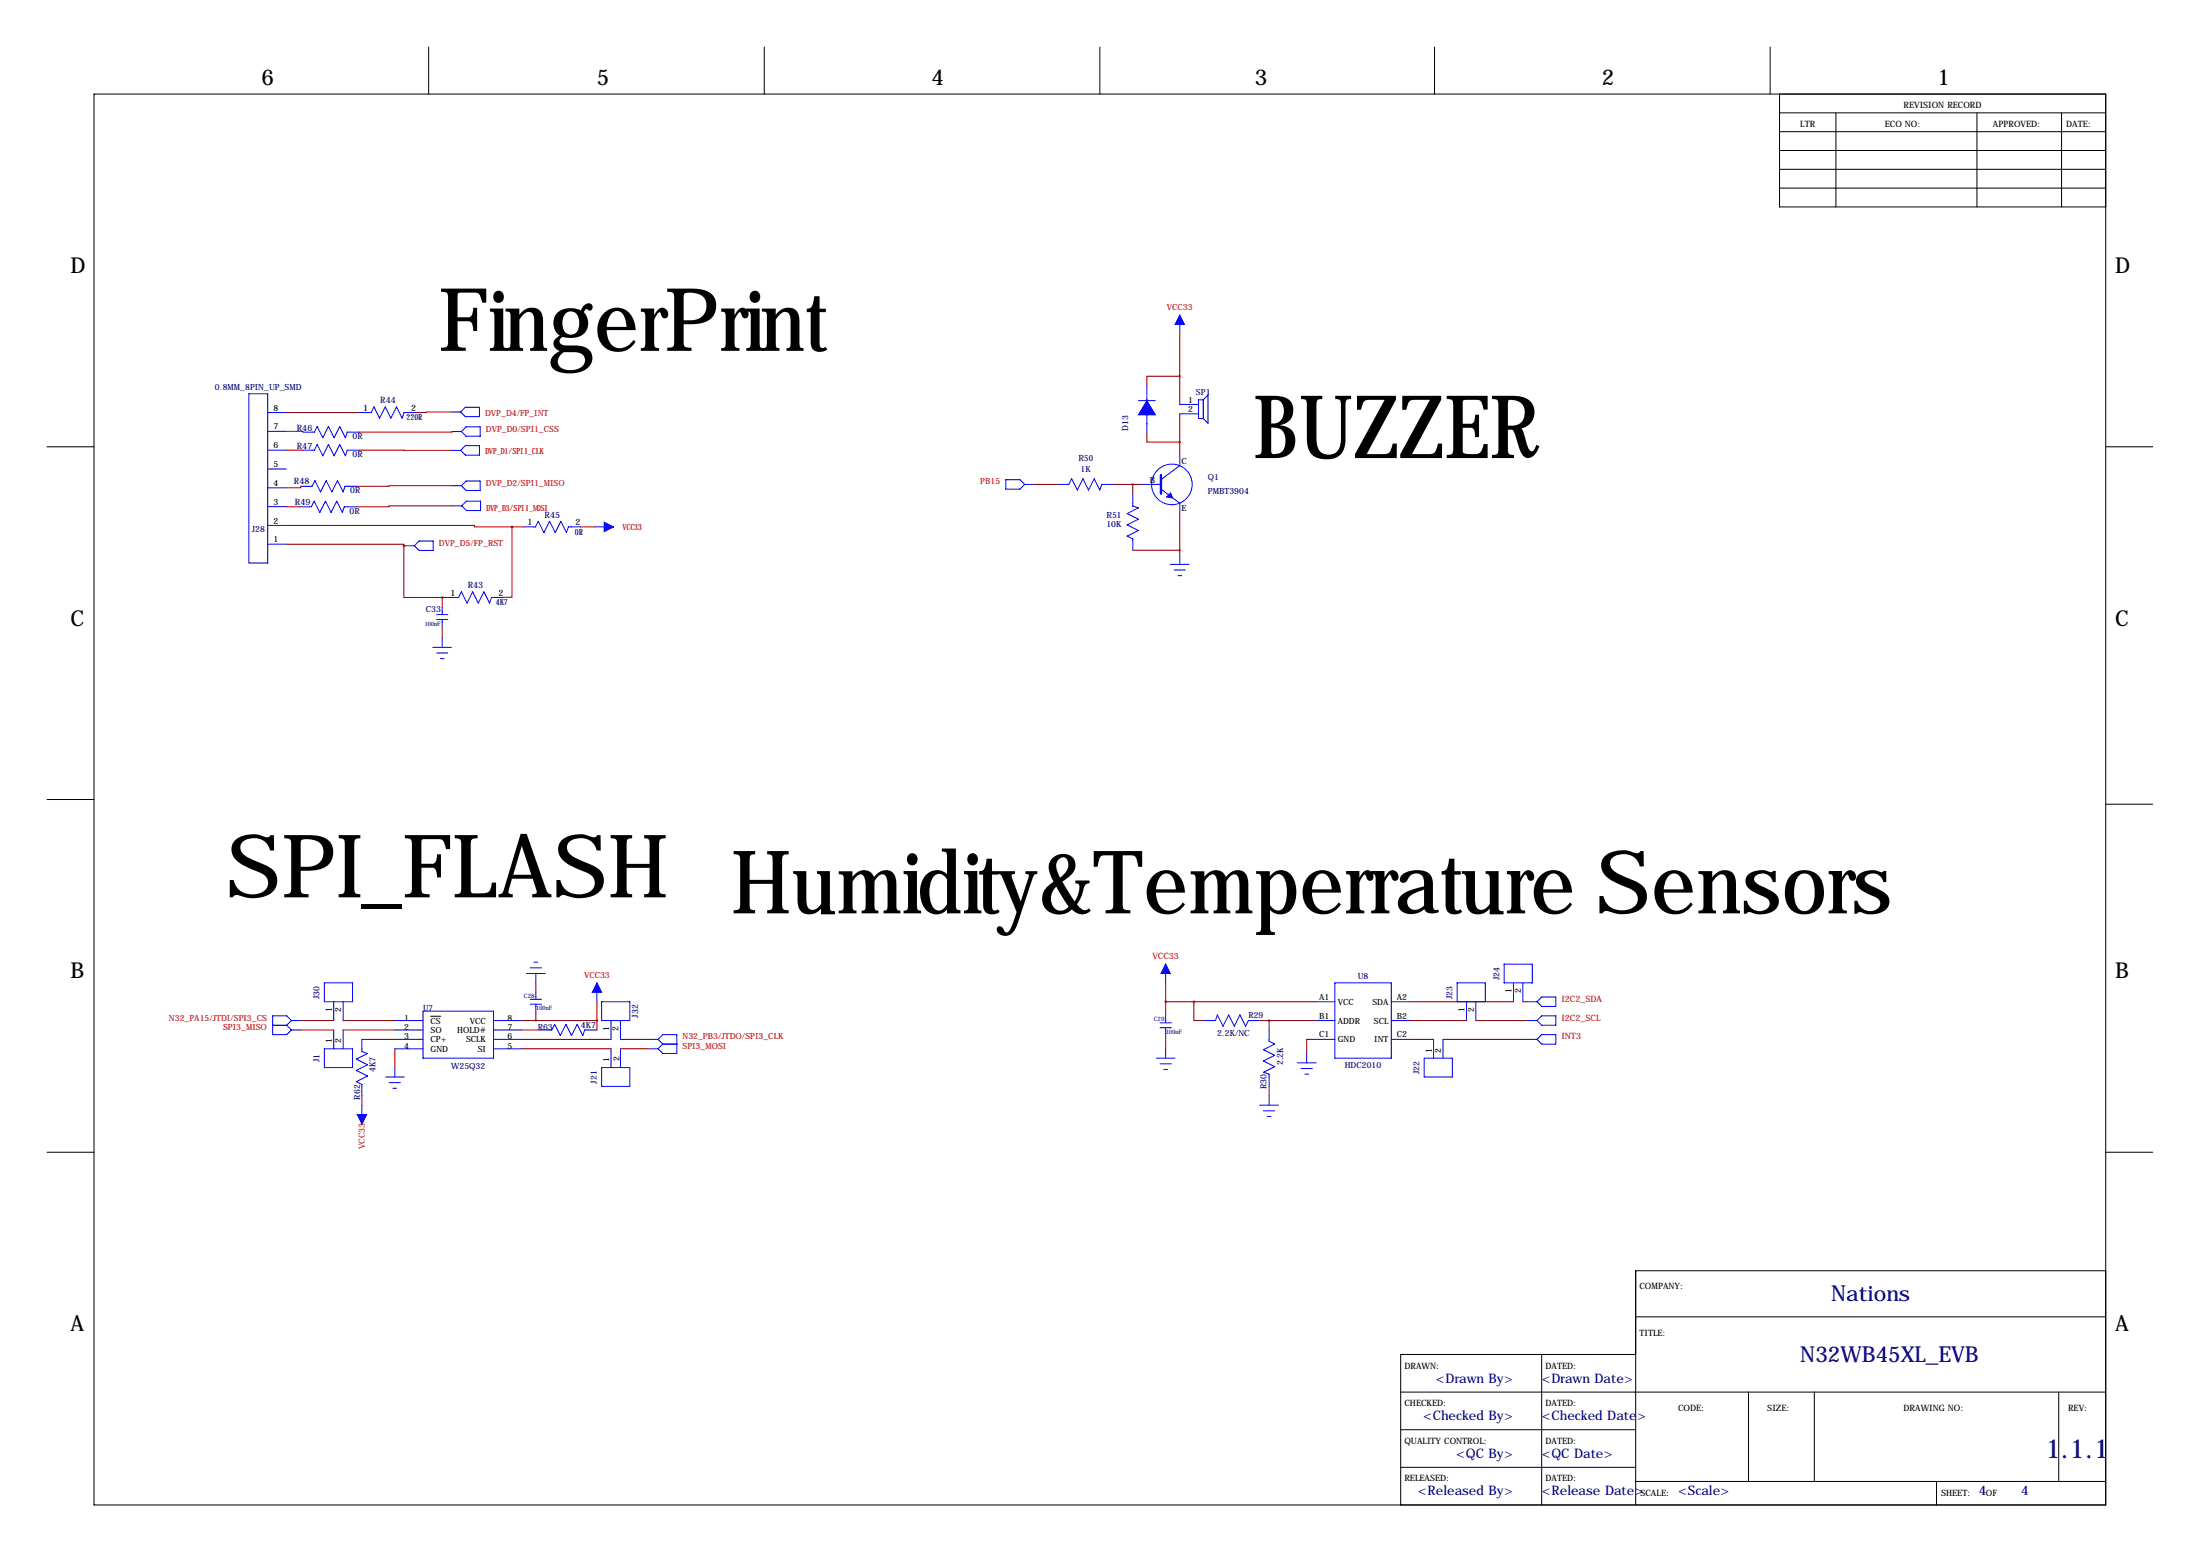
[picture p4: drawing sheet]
<svg xmlns="http://www.w3.org/2000/svg" width="594mm" height="419mm" viewBox="0 0 594 419" stroke-linecap="round" stroke-linejoin="round" font-family="sans-serif">
<g fill="none" stroke="#000" stroke-width=".27">
<path d="M115.8 12.7v12.7M206.5 12.7v12.7M297.2 12.7v12.7M387.6 12.7v12.7M478.3 12.7v12.7M25.4 25.4h543.6v381h-543.6zM480.8 25.4v30.5h88.2M480.8 30.5h88.2M480.8 35.6h88.2M496.1 30.5v25.4M534.2 30.5v25.4M557 30.5v25.4"/>
<path d="M480.8 40.6h88.2M480.8 45.7h88.2M480.8 50.8h88.2M12.7 120.6h12.7M569 120.6h12.7M12.7 215.9h12.7M569 217.2h12.7M116.3 274.4h2.8M12.7 311.1h12.7M569 311.1h12.7M442 355.6h127M569 343.2h-127v63.2"/>
<path d="M378.5 375.9h190.5M416.6 365.8v40.6M442 365.8h-63.5v40.6M472.4 375.9v24.1M490.2 375.9v24.1M556.3 375.9v24.1M378.5 386.1h63.5M378.5 396.2h63.5M442 400h127M523.2 400v6.4"/>
</g>
<g fill="none" stroke="#00f" stroke-width=".27">
<path d="M318.8 85.1v5.1M67.3 106.3h5v45.7h-5zM72.3 116.5h5.1M72.3 111.4h5.1M81.9 116.7h3l.8-1.5 1.5 3 1.5-3 1.6 3 1.5-3 1.5 3 .5-1.5h3.3M97.2 111.4h3.1l.7-1.5 1.6 3 1.5-3 1.5 3 1.5-3 1.6 3 .5-1.5h3.3M121.9 111.3h2.6M122.1 116.5h2.6M124.5 111.3l1.2-1.3h3.8v2.5h-3.8zM124.7 116.5l1.2-1.2h3.8v2.5h-3.8zM307.6 108.2h4.6M309.9 104.1v2.6"/>
<path d="M309.9 106.9v9.9M318.8 109.2h5M318.8 111.8h5M325.1 107.9h-1.3v5.1h1.3M325.1 107.9v5.1M325.1 107.9l1.3-1.2v7.6l-1.3-1.3M72.3 136.8h5.1M72.3 131.7h5.1M72.3 126.6h5.1M72.3 121.6h5.1M81.1 136.9h3l.8-1.6 1.5 3.1 1.5-3.1 1.6 3.1 1.5-3.1 1.5 3.1 .5-1.5h3.3M81.3 131.3h3l.8-1.5 1.5 3 1.5-3 1.6 3 1.5-3 1.5 3 .5-1.5h3.3"/>
<path d="M81.9 121.6h3l.8-1.6 1.5 3.1 1.5-3.1 1.6 3.1 1.5-3.1 1.5 3.1 .5-1.5h3.3M121.9 121.6h2.6M122.1 131.2h2.6M122.2 136.6h2.6M124.7 131.2l1.2-1.3h3.8v2.5h-3.8zM124.8 136.6l1.2-1.3h3.8v2.6h-3.8zM125.7 120.3h3.8v2.6h-3.8l-1.2-1.3zM271.8 129.5h3.8l1.3 1.3-1.3 1.3h-3.8zM276.9 130.8h2.5M285.8 130.8h3l.8-1.5 1.5 3 1.5-3 1.5 3 1.6-3 1.5 3 .5-1.5h3.3M306.1 133.3v3.4l1.5 .5-3.1 1.5 3.1 1.5-3.1 1.5 3.1 1.6-3.1 1.5 1.6 .7v3.1M308.6 130.8h5.1"/>
<path d="M313.7 132.1l5.1 3.8v2.5M318.8 123.2v2.5l-5.1 3.8M72.3 147h5.1M72.3 141.9h5.1M109.4 147.4h2.6M113.2 146.1h3.8v2.5h-3.8l-1.2-1.2zM141.6 142.3h3.1l.7-1.5 1.6 3 1.5-3 1.5 3 1.5-3 1.6 3 .5-1.5h3.3M160.7 142.3h5.1M316.2 152.4h5.1M317.2 153.9h3.1M318.3 155.4h1M318.8 149.9v2.5"/>
<path d="M116.9 174.8h5.1M118 167.3h3M118 166h3M118 176.3h3M119 177.9h1M119.5 164.1v1.9M119.5 167.3v1.9M119.5 172.3v2.5M120.9 161.3h3l.8-1.5 1.5 3.1 1.5-3.1 1.5 3.1 1.6-3.1 1.5 3.1 .5-1.6h3.3M144.3 259.8h1M73.7 276.9h3.8M77.5 276.9l1.2 1.2"/>
<path d="M78.7 275.6h2.6M78.7 278.1h2.6M78.7 275.6l-1.2-1.3h-3.8v5.1h3.8l1.2-1.3M78.7 275.6l-1.2 1.3M87.6 265.4h7.6v5.1h-7.6zM90.2 270.5v5.1M90.2 278.1v5.1M92.7 270.5v5.1M92.7 278.1v5.1M106.7 275.6h7.6M106.7 278.1h7.6M114.3 273h19v12.8h-19z"/>
<path d="M133.3 275.6h7.7M133.3 278.1h7.7M142.2 262.9h5.1M143.3 271.2h3M143.3 269.8h3M143.3 261.4h3M144.8 262.9v2.5M144.8 268v1.8M144.8 271.2v1.8M146 278.1h3.1l.8-1.5 1.5 3.1 1.5-3.1 1.5 3.1 1.6-3.1 1.5 3.1 .5-1.6h3.3M161.3 265.4v5.1M162.6 270.5h7.6v5.1h-7.6z"/>
<path d="M165.1 275.6v5.1M167.6 275.6v5.1M313.4 277.5h3.1M313.4 276.2h3.1M315 260.4v5M315 274.3v1.9M315 277.5v1.9M325.1 275.6h3.3l.5-1.5 1.6 3 1.5-3 1.5 3 1.5-3 1.5 3 .8-1.5h3.1M342.9 278.1v3.1l1.5 .7-3 1.6 3 1.5-3 1.5 3 1.5-3 1.6 1.5 .5v3.3M355.6 275.6h5.1M355.6 270.5h5.1M360.7 265.4h15.2v20.4h-15.2z"/>
<path d="M375.9 275.6h5.1M375.9 270.5h5.1M393.7 265.4h7.6v5.1h-7.6zM396.2 270.5v5.1M398.8 270.5v5.1M406.4 260.4h7.6v5h-7.6zM408.9 265.4v5.1M411.5 265.4v5.1M412.7 275.6h2.6M412.7 270.5h2.6M415.3 275.6l1.3-1.3h3.8v2.6h-3.8zM415.3 270.5l1.3-1.3h3.8v2.6h-3.8z"/>
<path d="M87.6 283.2h7.6v5.1h-7.6zM97.8 280.7v3.3l1.5 .5-3 1.5 3 1.5-3 1.6 3 1.5-3 1.5 1.5 .8v3M97.8 298.4v5.1M104.1 290.8h5.1M105.2 292.4h3M106.2 293.9h1M106.7 280.7h7.6M106.7 283.2h7.6M106.7 288.3v2.5M133.3 280.7h7.7M133.3 283.2h7.7M162.6 288.3h7.6v5.1h-7.6z"/>
<path d="M165.1 283.2v5.1M167.6 283.2v5.1M175.3 280.7h2.5M175.3 283.2h2.5M177.8 280.7l1.3-1.3h3.8v5.1h-3.8l-1.3-1.3M177.8 280.7l1.3 1.2M179.1 281.9h3.8M179.1 281.9l-1.3 1.3M312.4 285.8h5.1M313.4 287.3h3.1M314.5 288.8h1M315 283.2v2.6"/>
<path d="M340.4 298.4h5M341.4 300h3M342.9 295.9v2.5M350.5 287h5.1M351.5 288.5h3.1M352.6 290.1h1M353.1 284.5v2.5M355.6 280.7h5.1M375.9 280.7h5.1M384.8 285.8h7.6v5h-7.6zM387.3 280.7v5.1M389.9 280.7v5.1"/>
<path d="M412.7 280.7h2.6M415.3 280.7l1.3-1.3h3.8v2.5h-3.8zM342.4 301.5h1"/>
<circle cx="316.6" cy="130.8" r="5.5"/>
</g>
<path d="M313.7 128.3v5" fill="none" stroke="#00f" stroke-width=".63"/>
<g fill="#00f" stroke="#00f" stroke-width=".27">
<path d="M316.3 133.1l.5 1.4-1.6-.3z"/>
<path d="M309.9 108.2l2.3 3.8h-2.3z"/>
<path d="M309.9 108.2v3.8h-2.3z"/>
<path d="M163.2 141l2.6 1.3-2.6 1.3z"/>
<path d="M161.3 265.4l1.3 2.6h-2.6z"/>
<path d="M96.5 301h2.6l-1.3 2.5z"/>
<path d="M318.8 85.1l1.2 2.5h-2.5z"/>
<path d="M315 260.4l1.2 2.5h-2.5z"/>
</g>
<g fill="none" stroke="#800000" stroke-width=".27">
<path d="M318.8 90.2v19M77.4 116.5h4.5v.2M77.4 111.4h19.8M121.9 111.3l-9.4 .1M122.1 116.5v.2h-25M309.9 116.8v2.6h8.9M318.8 101.6h-8.9v2.5M318.8 111.8v11.4M77.4 136.8l3.7 .1M77.4 121.6h4.5M81.3 131.3v.4h-3.9M97.1 121.6h24.8"/>
<path d="M122.1 131.2l-25.6 .1M122.2 136.6h-17.1v.3h-8.8M279.4 130.8h6.4M301 130.8h7.6M306.1 130.8v2.5M318.8 138.4v11.5M77.4 141.9h50.8v.4h10.1M77.4 147h31.7v.4M109.1 147.4v13.9h10.4M109.1 147.4h.3M138.3 142.3v19h-2.2M138.3 142.3h3.3"/>
<path d="M156.9 142.3h3.8M306.1 148.6h12.7M119.5 161.3v2.8M119.5 169.2v3.1M119.5 161.3h1.4M81.3 275.6h8.9M81.3 278.1h8.9M92.7 275.6h14M92.7 278.1h14M141 275.6h20.3M141 278.1h5M144.8 265.4v2.6"/>
<path d="M144.8 273v2.6M161.3 270.5v7.6M315 270.5h40.6M315 265.4v8.9M315 279.4v3.8M322.6 270.5v5.1h2.5M340.4 275.6h15.2M342.9 275.6v2.5M381 275.6h15.2M381 270.5h27.9M398.8 275.6h13.9M411.5 270.5h1.2"/>
<path d="M97.8 295.9v2.5M97.8 280.7h8.9M106.7 283.2v5.1M141 283.2h24.1M141 280.7h24.1M167.6 283.2h7.7M167.6 280.7h7.7M342.9 293.4v2.5M355.6 280.7h-2.5v3.8M381 280.7h6.3M389.9 280.7h22.8"/>
</g>
<path d="M318.7 119.4a.05 .05 0 0 0 .1 0 .05 .05 0 0 0-.1 0zM318.7 101.6a.05 .05 0 0 0 .1 0 .05 .05 0 0 0-.1 0zM306 130.8a.05 .05 0 0 0 .1 0 .05 .05 0 0 0-.1 0zM318.7 148.6a.05 .05 0 0 0 .1 0 .05 .05 0 0 0-.1 0zM314.9 270.5a.05 .05 0 0 0 .1 0 .05 .05 0 0 0-.1 0zM138.3 142.3a.05 .05 0 0 0 .1 0 .05 .05 0 0 0-.1 0z" fill="#800000" stroke="#800000" stroke-width=".63"/>
<g font-size="23.7">
<text x="118.4" y="94.7">FingerPrint</text>
<text x="338.6" y="123.7">BUZZER</text>
<text x="61.1" y="242.3">SPI_FLASH</text>
<text x="197.5" y="246.6">Humidity&amp;Temperrature Sensors</text>
</g>
<text font-size="7.1" fill="#000080" x="552.8" y="393.7">1.1.1</text>
<g font-size="5.9">
<text x="70.6" y="22.9">6</text>
<text x="161.3" y="22.9">5</text>
<text x="251.7" y="22.9">4</text>
<text x="339.1" y="22.9">3</text>
<text x="432.8" y="22.9">2</text>
<text x="523.5" y="22.9">1</text>
<text x="19" y="73.7">D</text>
<text x="571.5" y="73.7">D</text>
<text x="19" y="168.9">C</text>
<text x="571.5" y="168.9">C</text>
<text x="19" y="264.2">B</text>
<text x="571.5" y="264.2">B</text>
<text x="19" y="359.4">A</text>
<text x="571.5" y="359.4">A</text>
</g>
<g font-size="5.9" fill="#000080">
<text x="494.8" y="351.3">Nations</text>
<text x="486.4" y="367.8">N32WB45XL_EVB</text>
</g>
<g font-size="3.6" fill="#000080">
<text x="387.9" y="373.4">&lt;Drawn By&gt;</text>
<text x="416.6" y="373.4">&lt;Drawn Date&gt;</text>
<text x="384.5" y="383.5">&lt;Checked By&gt;</text>
<text x="416.6" y="383.5">&lt;Checked Date&gt;</text>
<text x="393.5" y="393.7">&lt;QC By&gt;</text>
<text x="416.6" y="393.7">&lt;QC Date&gt;</text>
<text x="383.1" y="403.8">&lt;Released By&gt;</text>
<text x="416.6" y="403.8">&lt;Release Date&gt;</text>
<text x="453.4" y="403.8">&lt;Scale&gt;</text>
<text x="534.7" y="403.8">4</text>
<text x="546.1" y="403.8">4</text>
</g>
<g font-size="2.4">
<text x="514.4" y="29.2">REVISION RECORD</text>
<text x="486.4" y="34.3">LTR</text>
<text x="509.3" y="34.3">ECO NO:</text>
<text x="538.5" y="34.3">APPROVED:</text>
<text x="558.3" y="34.3">DATE:</text>
<text x="98.1" y="111">1</text>
<text x="111.1" y="110.9">2</text>
<text x="142.5" y="141.9">1</text>
<text x="155.5" y="141.8">2</text>
<text x="121.7" y="160.9">1</text>
<text x="134.7" y="160.8">2</text>
<text x="443" y="348">COMPANY:</text>
<text x="443" y="360.7">TITLE:</text>
<text x="379.5" y="369.6">DRAWN:</text>
<text x="417.6" y="369.6">DATED:</text>
<text x="379.5" y="379.7">CHECKED:</text>
<text x="417.6" y="379.7">DATED:</text>
<text x="453.4" y="381">CODE:</text>
<text x="477.5" y="381">SIZE:</text>
<text x="514.4" y="381">DRAWING NO:</text>
<text x="558.8" y="381">REV:</text>
<text x="379.5" y="389.9">QUALITY CONTROL:</text>
<text x="417.6" y="389.9">DATED:</text>
<text x="379.5" y="400">RELEASED:</text>
<text x="417.6" y="400">DATED:</text>
<text x="443.2" y="403.9">SCALE:</text>
<text x="524.5" y="403.9">SHEET:</text>
<text x="536.6" y="403.9">OF</text>
</g>
<g font-size="2.4" fill="#000080">
<text x="102.7" y="108.9">R44</text>
<text x="80.2" y="116.3">R46</text>
<text x="80.2" y="121.2">R47</text>
<text x="79.4" y="130.8">R48</text>
<text x="79.7" y="136.4">R49</text>
<text x="147.1" y="139.8">R45</text>
<text x="126.4" y="158.8">R43</text>
</g>
<g font-size="2.4" fill="#f00">
<text x="311.4" y="259.1">VCC33</text>
<text x="421.9" y="270.5">I2C2_SDA</text>
<text x="421.9" y="275.6">I2C2_SCL</text>
<text x="421.9" y="280.7">INT3</text>
</g>
<g font-size="2.3" fill="#f00">
<text x="315.3" y="83.8">VCC33</text>
<text x="131.1" y="112.3">DVP_D4/FP_INT</text>
<text x="131.3" y="116.5">DVP_D0/SPI1_CSS</text>
<text x="131.1" y="122.6">DVP_D1/SPI1_CLK</text>
<text x="131.3" y="131.2">DVP_D2/SPI1_MISO</text>
<text x="264.9" y="130.8">PB15</text>
<text x="131.4" y="137.9">DVP_D3/SPI1_MOSI</text>
<text x="168.2" y="143.1">VCC33</text>
<text x="118.6" y="147.4">DVP_D5/FP_RST</text>
<text x="157.8" y="264.2">VCC33</text>
<text x="45.7" y="275.6">N32_PA15/JTDI/SPI3_CS</text>
<text x="60.3" y="278.1">SPI3_MISO</text>
<text x="184.4" y="280.7">N32_PB3/JTDO/SPI3_CLK</text>
<text x="184.4" y="283.2">SPI3_MOSI</text>
<text x="98.6" y="310.3" transform="rotate(-90 98.6 310.3)">VCC33</text>
</g>
<g font-size="2.3" fill="#000080">
<text x="58.1" y="105.3">0.8MM_8PIN_UP_SMD</text>
<text x="323.1" y="106.7">SP1</text>
<text x="109.9" y="113.5">220R</text>
<text x="95.2" y="118.6">0R</text>
<text x="304.8" y="116.4" transform="rotate(-90 304.8 116.4)">D13</text>
<text x="95.2" y="123.4">0R</text>
<text x="291.4" y="124.5">R50</text>
<text x="292" y="127.3">1K</text>
<text x="326.4" y="129.5">Q1</text>
<text x="94.6" y="133.2">0R</text>
<text x="326.4" y="133.4">PMBT3904</text>
<text x="68" y="143.8">J28</text>
<text x="94.4" y="138.7">0R</text>
<text x="298.9" y="142.2">10K</text>
<text x="299" y="140">R51</text>
<text x="155.3" y="144.4">0R</text>
<text x="115.1" y="165.3">C33</text>
<text x="134" y="163.4">4K7</text>
<text x="86.4" y="269.7" transform="rotate(-90 86.4 269.7)">J30</text>
<text x="366.9" y="264.4">U8</text>
<text x="392.4" y="269.7" transform="rotate(-90 392.4 269.7)">J23</text>
<text x="405.1" y="264.7" transform="rotate(-90 405.1 264.7)">J24</text>
<text x="114.3" y="273">U7</text>
<text x="172.5" y="274.8" transform="rotate(-90 172.5 274.8)">J32</text>
<text x="337.3" y="274.9">R29</text>
<text x="145.3" y="278.1">R63</text>
<text x="157" y="277.7">4K7</text>
<text x="328.8" y="279.7">2.2K/NC</text>
<text x="86.4" y="286.9" transform="rotate(-90 86.4 286.9)">J1</text>
<text x="346.7" y="287.7" transform="rotate(-90 346.7 287.7)">2.2K</text>
<text x="101.4" y="289.6" transform="rotate(-90 101.4 289.6)">4K7</text>
<text x="121.9" y="288.5">W25Q32</text>
<text x="161.3" y="292.6" transform="rotate(-90 161.3 292.6)">J21</text>
<text x="363.4" y="288.4">HDC2010</text>
<text x="383.5" y="290.1" transform="rotate(-90 383.5 290.1)">J22</text>
<text x="97.3" y="296.9" transform="rotate(-90 97.3 296.9)">R62</text>
<text x="342.2" y="294.1" transform="rotate(-90 342.2 294.1)">R30</text>
</g>
<g font-size="2.3">
<text x="73.9" y="110.9">8</text>
<text x="321" y="108.7">1</text>
<text x="321" y="111.3">2</text>
<text x="73.9" y="116">7</text>
<text x="73.9" y="121.1">6</text>
<text x="319.3" y="125.2">C</text>
<text x="73.9" y="131.2">4</text>
<text x="73.9" y="126.1">5</text>
<text x="310.7" y="130.3">B</text>
<text x="73.9" y="136.3">3</text>
<text x="73.9" y="141.4">2</text>
<text x="319.3" y="138">E</text>
<text x="73.9" y="146.5">1</text>
<text x="408.4" y="268.3" transform="rotate(-90 408.4 268.3)">1</text>
<text x="411" y="268.3" transform="rotate(-90 411 268.3)">2</text>
<text x="89.7" y="273.4" transform="rotate(-90 89.7 273.4)">1</text>
<text x="92.2" y="273.4" transform="rotate(-90 92.2 273.4)">2</text>
<text x="109.2" y="275.6">1</text>
<text x="137.2" y="275.6">8</text>
<text x="356.4" y="270">A1</text>
<text x="356.4" y="275.1">B1</text>
<text x="361.4" y="271.3">VCC</text>
<text x="370.8" y="271.3">SDA</text>
<text x="377.4" y="270">A2</text>
<text x="377.4" y="275.1">B2</text>
<text x="395.7" y="273.4" transform="rotate(-90 395.7 273.4)">1</text>
<text x="398.3" y="273.4" transform="rotate(-90 398.3 273.4)">2</text>
<text x="89.7" y="281.7" transform="rotate(-90 89.7 281.7)">1</text>
<text x="92.2" y="281.7" transform="rotate(-90 92.2 281.7)">2</text>
<text x="109.2" y="278.1">2</text>
<text x="109.2" y="280.7">3</text>
<text x="116.3" y="276.4">CS</text>
<text x="116.3" y="278.9">SO</text>
<text x="116.3" y="281.5">CP+</text>
<text x="123.5" y="278.9">HOLD#</text>
<text x="125.9" y="281.5">SCLK</text>
<text x="127" y="276.4">VCC</text>
<text x="137.2" y="278.1">7</text>
<text x="137.2" y="280.7">6</text>
<text x="164.6" y="278.4" transform="rotate(-90 164.6 278.4)">1</text>
<text x="167.1" y="278.4" transform="rotate(-90 167.1 278.4)">2</text>
<text x="356.4" y="280.2">C1</text>
<text x="361.4" y="276.4">ADDR</text>
<text x="361.4" y="281.5">GND</text>
<text x="371.2" y="276.4">SCL</text>
<text x="371.3" y="281.5">INT</text>
<text x="377.4" y="280.2">C2</text>
<text x="109.2" y="283.2">4</text>
<text x="116.3" y="284">GND</text>
<text x="129.1" y="284">SI</text>
<text x="137.2" y="283.2">5</text>
<text x="164.6" y="286.8" transform="rotate(-90 164.6 286.8)">1</text>
<text x="167.4" y="286.5" transform="rotate(-90 167.4 286.5)">2</text>
<text x="386.8" y="284.2" transform="rotate(-90 386.8 284.2)">1</text>
<text x="389.4" y="284.2" transform="rotate(-90 389.4 284.2)">2</text>
</g>
<g font-size="1.6" fill="#000080">
<text x="114.8" y="168.9">100nF</text>
<text x="141.5" y="269.4">C28</text>
<text x="144.9" y="272.8">100nF</text>
<text x="311.7" y="275.7">C29</text>
<text x="315.1" y="279.1">100nF</text>
</g>
</svg>
